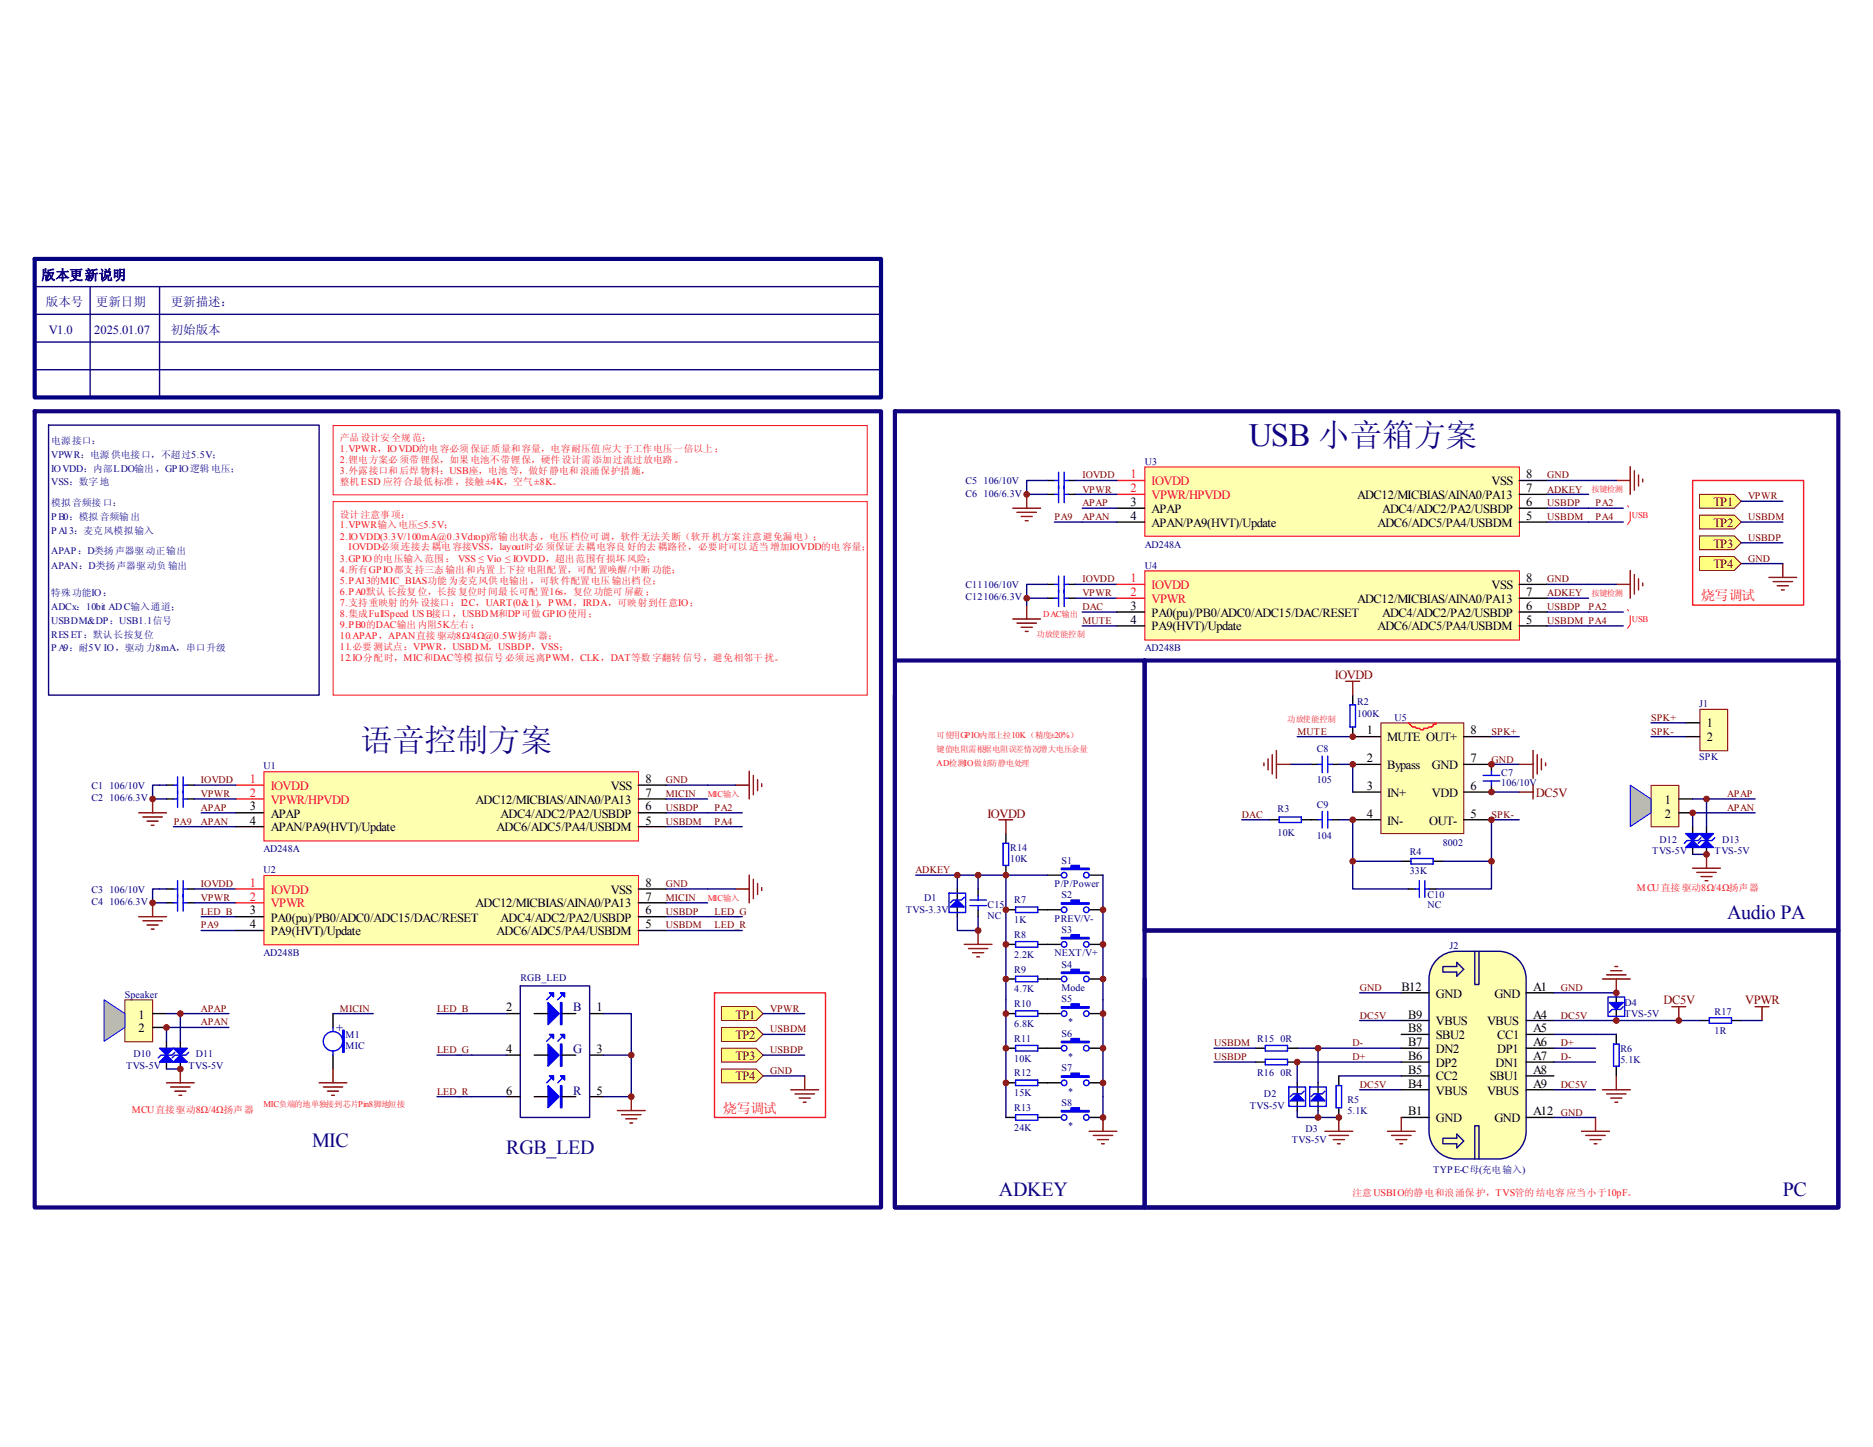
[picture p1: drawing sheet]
<svg xmlns="http://www.w3.org/2000/svg" width="279mm" height="216mm" viewBox="0 0 279 216" stroke-linecap="round" stroke-linejoin="round" font-family="sans-serif">
<g fill="none" stroke="#000" stroke-width=".21">
<path d="M195.6 114h1M198.7 114h1M222.5 114v1.1M222.5 117.1v1.1M150.1 124.4v1.4M150.1 129.1v1.5M150.1 135.7h1.4M154.8 135.7h3.5M156.3 130.6h2M162.5 130.6h2M162.5 135.7h2M189.4 122.3h1.4"/>
<path d="M194.1 122.3h1.5M150.1 146.1h1.4M150.1 140.9h1.4M150.1 151.2h1.4M150.1 156.4h1.4M154.8 146.1h3.5M154.8 140.9h3.5M154.8 151.2h3.5M154.8 156.4h3.5M162.5 146.1h2M162.5 140.9h2M162.5 151.2h2"/>
<path d="M162.5 156.4h2M150.1 161.6h1.4M150.1 166.7h1.4M154.8 161.6h3.5M154.8 166.7h3.5M162.5 161.6h2M162.5 166.7h2"/>
</g>
<g fill="#00f" stroke="#00f" stroke-width=".21">
<path d="M158.3 129.5h1.5v-.4h1.2v.4h1.5v.2h-4.2z" fill-rule="evenodd"/>
<path d="M158.3 134.7h1.5v-.4h1.2v.4h1.5v.2h-4.2z" fill-rule="evenodd"/>
<path d="M158.3 139.9h1.5v-.4h1.2v.4h1.5v.2h-4.2z" fill-rule="evenodd"/>
<path d="M158.3 145h1.5v-.4h1.2v.4h1.5v.2h-4.2z" fill-rule="evenodd"/>
<path d="M158.3 150.2h1.5v-.4h1.2v.4h1.5v.2h-4.2z" fill-rule="evenodd"/>
<path d="M158.3 155.4h1.5v-.4h1.2v.4h1.5v.2h-4.2z" fill-rule="evenodd"/>
<path d="M158.3 160.5h1.5v-.4h1.2v.4h1.5v.2h-4.2z" fill-rule="evenodd"/>
<path d="M158.3 165.7h1.5v-.4h1.2v.4h1.5v.2h-4.2z" fill-rule="evenodd"/>
</g>
<g fill="none" stroke="#00f" stroke-width=".21">
<path d="M196.6 114h.6M197.2 112.8v2.5M198.1 114h.6M198.1 112.8v2.5M221.2 116.5h2.5M221.2 115.7h2.5M222.5 115.1v.6M222.5 116.5v.6M149.6 125.8h.9v3.3h-.9zM151.5 135.3h3.3v.9h-3.3zM190.8 121.9h3.3v.8h-3.3zM151.5 140.5h3.3v.8h-3.3z"/>
<path d="M151.5 145.7h3.3v.8h-3.3zM151.5 150.8h3.3v.8h-3.3zM151.5 156h3.3v.8h-3.3zM151.5 161.2h3.3v.8h-3.3zM151.5 166.3h3.3v.8h-3.3z"/>
<circle cx="158.7" cy="130.6" r=".41"/>
<circle cx="158.7" cy="135.7" r=".41"/>
<circle cx="162.1" cy="130.6" r=".41"/>
<circle cx="162.1" cy="135.7" r=".41"/>
<circle cx="158.7" cy="140.9" r=".41"/>
<circle cx="158.7" cy="151.2" r=".41"/>
<circle cx="158.7" cy="146.1" r=".41"/>
<circle cx="158.7" cy="156.4" r=".41"/>
<circle cx="162.1" cy="140.9" r=".41"/>
<circle cx="162.1" cy="146.1" r=".41"/>
<circle cx="162.1" cy="151.2" r=".41"/>
<circle cx="162.1" cy="156.4" r=".41"/>
<circle cx="158.7" cy="166.7" r=".41"/>
<circle cx="158.7" cy="161.6" r=".41"/>
<circle cx="162.1" cy="166.7" r=".41"/>
<circle cx="162.1" cy="161.6" r=".41"/>
</g>
<path d="M149 122.3h2.1M150.1 122.3v2.1M162.5 168.8h4.1M163.1 169.4h2.9M163.7 170h1.7M164.3 170.7h.4M164.5 166.7v2.1" fill="none" stroke="#800000" stroke-width=".21"/>
<path d="M222.5 114h4.1M136.6 130.6h19.7M150.1 130.6v36.1M164.5 130.6v36.1M199.7 122.3h2.1M222.5 122.3h4.1" fill="none" stroke="#000080" stroke-width=".21"/>
<path d="M5.2 61.4h126.2v118.8h-126.2z" fill="none" stroke="#11037f" stroke-width=".62"/>
<path d="M253.7 105.9h4v6.1h-4z" fill="#ffffb0"/>
<path d="M253.6 105.8h4.1v6.2h-4.1z" fill="none" stroke="#800000" stroke-width=".15"/>
<path d="M251.5 107.8h2M251.5 109.9h2M195.6 122.3h1M198.7 122.3h1" fill="none" stroke="#000" stroke-width=".21"/>
<path d="M246.3 107.8h5.2M246.3 109.9h5.2M185.2 122.3h4.2" fill="none" stroke="#000080" stroke-width=".21"/>
<path d="M196.6 122.3h.6M197.2 121.1v2.4M198.1 122.3h.6M198.1 121.1v2.4" fill="none" stroke="#00f" stroke-width=".21"/>
<path d="M206.1 107.9h12.3v16.5h-12.3z" fill="#ffffb0"/>
<path d="M206 107.9h12.4v16.5h-12.4z" fill="none" stroke="#800000" stroke-width=".15"/>
<g fill="none" stroke="#000" stroke-width=".21">
<path d="M24.8 117.1h1.1M24.8 119.2h1.1M27.9 117.1h1.1M27.9 119.2h1.1M201.8 108.5v1.4h4.1M201.8 114h4.1M201.8 118.2h4.1M201.8 103.7v1.5M218.3 109.9h4.2M218.3 114h4.2M218.3 118.2h4.2M145.9 132.6v1.1"/>
<path d="M145.9 135.7v1.1M201.8 122.3h4.1M209 128.5h1.5M210.1 132.6h1M213.2 132.6h1M213.8 128.5h1.4M218.3 122.3h4.2"/>
</g>
<path d="M210.1 107.8l.2 .3a.65 .65 0 0 0 .8 .4l.2 .2h.4l.2 .2h.4v-.2h.7l.2-.2h.4l.2-.2v-.2h.4v-.3" fill="none" stroke="#f00" stroke-width=".21"/>
<path d="M99.3 119.2h6.3M192.5 114h3.1M193.5 109.9h8.3M199.7 114h2.1v4.2M222.5 118.2h4.1M222.5 109.9h4.1M99.3 123.3h6.3M99.3 121.3h6.3M201.8 122.3v6.2h7.2M201.8 128.5v4.1h8.3M222.5 122.3v6.2h-7.3M222.5 128.5v4.1h-8.3" fill="none" stroke="#000080" stroke-width=".21"/>
<g fill="none" stroke="#00f" stroke-width=".21">
<path d="M25.9 117.1h.6M25.9 119.2h.6M26.5 115.9v4.5M27.3 117.1h.6M27.3 115.9v4.5M27.3 119.2h.6M201.4 105.2h.8v3.3h-.8zM144.7 135.1h2.5M144.7 134.3h2.5M145.9 133.7v.6M145.9 135.1v.6M210.5 128.1h3.3v.8h-3.3z"/>
<path d="M211.1 132.6h.6M211.7 131.4v2.5M212.6 132.6h.6M212.6 131.4v2.5"/>
</g>
<g fill="none" stroke="#800000" stroke-width=".21">
<path d="M22.8 119.2v2.1M188.5 113.8v.5M189.2 113.2v1.7M189.8 112.6v2.9M190.4 114h2.1M190.4 112v4.1M226.6 114h2.1M228.7 112v4.1M229.3 112.6v2.9M229.9 113.2v1.7M230.6 113.8v.5M20.7 121.3h4.1"/>
<path d="M21.3 121.9h2.9M21.9 122.5h1.7M22.6 123.1h.4M145.9 138.8v2.1M143.8 140.9h4.2M144.5 141.5h2.9M145.1 142.1h1.6M145.7 142.8h.4"/>
</g>
<path d="M133.5 98.6h37.2v81.6h-37.2v-76.5M170.7 98.6h103.5v40.2h-103.5zM170.7 138.8h103.5v41.4h-103.5v-34.1" fill="none" stroke="#11037f" stroke-width=".62"/>
<path d="M5.2 38.6h126.2v20.7h-126.2z" fill="none" stroke="#000080" stroke-width=".62"/>
<path d="M5.2 42.8h126.2M5.2 46.9h126.2M5.2 51h126.2M5.2 55.2h126.2M13.5 42.8v16.5M23.8 42.8v16.5M7.2 63.4h40.4v40.3h-40.4z" fill="none" stroke="#11037f" stroke-width=".21"/>
<g fill="#ffff80" stroke="#800000" stroke-width=".15">
<path d="M253.5 76.9h5.2l1 1-1 1h-5.2z" fill-rule="evenodd"/>
<path d="M253.5 80h5.2l1 1-1 1h-5.2z" fill-rule="evenodd"/>
</g>
<path d="M259.7 77.9h6.2M259.7 81h6.2" fill="none" stroke="#000080" stroke-width=".21"/>
<path d="M253.5 73.8h5.2l1 1-1 1h-5.2z" fill-rule="evenodd" fill="#ffff80" stroke="#800000" stroke-width=".15"/>
<path d="M259.7 74.8h6.2M259.7 84.1h6.2" fill="none" stroke="#000080" stroke-width=".21"/>
<path d="M263.9 86.2h4.1M264.5 86.8h2.9M265.1 87.4h1.7M265.7 88h.5M265.9 84.1v2.1" fill="none" stroke="#800000" stroke-width=".21"/>
<path d="M253.5 83.1h5.2l1 1-1 1h-5.2z" fill-rule="evenodd" fill="#ffff80" stroke="#800000" stroke-width=".15"/>
<path d="M252.5 71.7h16.5v18.6h-16.5z" fill="none" stroke="#ee0e22" stroke-width=".21"/>
<g fill="none" stroke="#800000" stroke-width=".21">
<path d="M200.8 101.7h2M201.8 101.7v2M226.6 118.2h2.1M228.7 117.1v2.1M49.7 159.5v2.1M47.6 161.6h4.1M48.2 162.2h2.9M48.8 162.8h1.7M49.5 163.4h.4M92.1 165.7h4.1M92.7 166.3h2.9M93.3 166.9h1.7"/>
<path d="M94 167.6h.4M94.2 163.6v2.1"/>
</g>
<g fill="none" stroke="#000" stroke-width=".21">
<path d="M142.8 132.6v4.2M49.7 151.2v2.1M49.7 157.4v2.1M75.5 151.2h2.1M75.5 157.4h2.1M79.7 151.2h2.1M79.7 157.4h2.1M83.8 151.2h2.1M83.8 157.4h2.1M88 151.2h2M88 157.4h2M75.5 163.6h2.1"/>
<path d="M79.7 163.6h2.1M83.8 163.6h2.1M88 163.6h2"/>
</g>
<g fill="#00f" stroke="#00f" stroke-width=".21">
<path d="M141.8 135.3l1-1 1 1z"/>
<path d="M83.6 148.1h.6v.7z"/>
<path d="M82 148.1h.6v.7z"/>
<path d="M81.8 149.6l1.6 1.6-1.6 1.7z"/>
<path d="M83.6 154.3h.6v.7z"/>
<path d="M82 154.3h.6v.7z"/>
<path d="M81.8 155.8l1.6 1.6-1.6 1.7z"/>
<path d="M83.6 160.5h.6v.7z"/>
<path d="M82 160.5h.6v.7z"/>
<path d="M81.8 162l1.6 1.6-1.6 1.7z"/>
<path d="M51.1 153.7h.2v3.3h-.2z" fill-rule="evenodd"/>
<path d="M83.6 149.6h.2v3.3h-.2z" fill-rule="evenodd"/>
<path d="M83.6 155.8h.2v3.3h-.2z" fill-rule="evenodd"/>
<path d="M83.6 162h.2v3.3h-.2z" fill-rule="evenodd"/>
</g>
<g fill="none" stroke="#00f" stroke-width=".21">
<path d="M141.6 133.3h2.4v2.9h-2.4zM143.8 133.9l-.4 .4h-1.2l-.4 .4M49.7 153.3v.6M49.7 156.8v.6M82.4 148.3l-.9 .9M82.4 154.5l-.9 .9M84 148.3l-.8 .9M84 154.5l-.8 .9M82.4 160.7l-.9 .9M84 160.7l-.8 .9"/>
<circle cx="49.7" cy="155.4" r="1.45"/>
</g>
<path d="M99.3 117.1h6.3M142.8 136.8v2h3.1v-2M142.8 130.6v2M145.9 130.6v2M65.2 157.4h10.3M65.2 151.2h10.3M90 151.2h4.2v12.4h-4.2M90 157.4h4.2M65.2 163.6h10.3" fill="none" stroke="#000080" stroke-width=".21"/>
<path d="M49.7 63.5h79.7v10.3h-79.7zM49.7 74.8h79.7v28.9h-79.7z" fill="none" stroke="#ee0e22" stroke-width=".15"/>
<path d="M242.8 93.8l.4-.6v-1.7l-.4-.6" fill="none" stroke="#ee0e22" stroke-width=".15" stroke-dasharray="2.1 .7" stroke-linecap="butt"/>
<path d="M133.5 61.4h140.7v118.8h-140.7z" fill="none" stroke="#11037f" stroke-width=".62"/>
<path d="M77.6 147.1h10.4v19.6h-10.4z" fill="none" stroke="#11037f" stroke-width=".21"/>
<g fill="#ffff80" stroke="#800000" stroke-width=".15">
<path d="M107.6 153.3h5.2l1 1-1 1.1h-5.2z" fill-rule="evenodd"/>
<path d="M107.6 156.4h5.2l1 1-1 1.1h-5.2z" fill-rule="evenodd"/>
</g>
<path d="M113.8 154.3h6.2M113.8 157.4h6.2" fill="none" stroke="#000080" stroke-width=".21"/>
<path d="M107.6 150.2h5.2l1 1-1 1.1h-5.2z" fill-rule="evenodd" fill="#ffff80" stroke="#800000" stroke-width=".15"/>
<path d="M113.8 151.2h6.2M113.8 160.5h6.2" fill="none" stroke="#000080" stroke-width=".21"/>
<path d="M118 162.6h4.1M118.6 163.2h2.9M119.2 163.8h1.7M119.8 164.5h.4M120 160.5v2.1" fill="none" stroke="#800000" stroke-width=".21"/>
<path d="M107.6 159.5h5.2l1 1-1 1.1h-5.2z" fill-rule="evenodd" fill="#ffff80" stroke="#800000" stroke-width=".15"/>
<path d="M106.6 148.1h16.5v18.6h-16.5z" fill="none" stroke="#ee0e22" stroke-width=".21"/>
<g fill="#800000" stroke="#800000" stroke-width=".15">
<circle cx="164.5" cy="166.7" r=".41"/>
<circle cx="150" cy="130.6" r=".41"/>
<circle cx="150" cy="146.1" r=".41"/>
<circle cx="150" cy="140.9" r=".41"/>
<circle cx="150" cy="135.7" r=".41"/>
<circle cx="164.5" cy="135.7" r=".41"/>
<circle cx="164.5" cy="140.9" r=".41"/>
<circle cx="164.5" cy="146.1" r=".41"/>
<circle cx="150" cy="151.2" r=".41"/>
<circle cx="164.5" cy="151.2" r=".41"/>
<circle cx="150" cy="156.4" r=".41"/>
<circle cx="164.5" cy="156.4" r=".41"/>
<circle cx="150" cy="161.6" r=".41"/>
<circle cx="164.5" cy="161.6" r=".41"/>
<circle cx="145.9" cy="138.8" r=".41"/>
<circle cx="145.9" cy="130.6" r=".41"/>
<circle cx="142.8" cy="130.6" r=".41"/>
</g>
<path d="M202.8 152.3h6.2M202.8 162.6h6.2" fill="none" stroke="#000080" stroke-width=".21"/>
<path d="M249.4 150.2h2.1M250.4 150.2v2.1M235.9 168.8h4.2M236.6 169.4h2.9M237.2 170h1.6M237.8 170.7h.4M238 166.7v2.1" fill="none" stroke="#800000" stroke-width=".21"/>
<path d="M214.1 143.4a4.1 4.1 0 0 1 3.2-1.5h6.2a4.1 4.1 0 0 1 4.2 4.2v22.7a4.1 4.1 0 0 1-4.2 4.1h-6.2a4.1 4.1 0 0 1-4.1-4.1v-22.7a4.1 4.1 0 0 1 .9-2.7z" fill-rule="evenodd" fill="#ffffb0" stroke="#000080" stroke-width=".21"/>
<g fill="none" stroke="#000" stroke-width=".21">
<path d="M187.3 156.4h1.4M187.3 158.5h1.4M192.1 156.4h1.4M192.1 158.5h1.4M209 148.1h4.2M209 152.3h4.2M209 154.3h4.2M209 156.4h4.2M209 158.5h4.2M227.7 148.1h4.1M227.7 152.3h4.1M227.7 154.3h4.1"/>
<path d="M227.7 156.4h4.1M227.7 158.5h4.1M241.1 148.1v4.2M241.1 154.3v1.5M241.1 159.1v1.4M253.5 152.3h1.5M258.3 152.3h1.4M193.5 161.6v4.1M196.6 161.6v4.1M199.7 160.5v1.5M199.7 165.3v1.4M209 160.5h4.2"/>
<path d="M209 162.6h4.2M209 166.7h4.2M227.7 160.5h4.1M227.7 162.6h4.1M227.7 166.7h4.1"/>
</g>
<path d="M215.2 144.2h2.1v-.6l1 1-1 1.1v-.7h-2.1zM220 141.9v5h.6v-5M215.2 169.8h2.1v-.6l1 1-1 1.1v-.6h-2.1zM220 172.9v-4.9h.6v4.9" fill="none" stroke="#11037f" stroke-width=".21"/>
<g fill="none" stroke="#000080" stroke-width=".21">
<path d="M181.1 156.4h6.2M181.1 158.5h6.2M193.5 156.4h15.5M196.6 156.4v5.2M202.8 148.1h6.2M209 158.5h-15.5v3.1M231.8 148.1h9.3M231.8 156.4h6.2M231.8 158.5h6.2M231.8 152.3h21.7M231.8 154.3h9.3M259.7 152.3h3.1"/>
<path d="M193.5 165.7v1h6.2M196.6 165.7v1M199.7 160.5h9.3M231.8 162.6h6.2M231.8 166.7h6.2"/>
</g>
<path d="M188.7 156h3.4v.8h-3.4zM188.7 158.1h3.4v.8h-3.4zM239.9 148.8h2.5v2.8h-2.5zM240.7 155.8h.8v3.3h-.8zM242.1 150.2l-.4 .4h-1.2l-.4 .4M255 151.9h3.3v.8h-3.3zM192.3 162.2h2.5v2.9h-2.5zM194.5 162.8l-.4 .4h-1.2l-.4 .4M195.4 162.2h2.5v2.9h-2.5zM197.6 162.8l-.4 .4h-1.2l-.4 .4M199.3 162h.8v3.3h-.8z" fill="none" stroke="#00f" stroke-width=".21"/>
<g fill="none" stroke="#800000" stroke-width=".21">
<path d="M239 146.1h4.2M239.7 145.5h2.9M240.3 144.8h1.6M240.9 144.2h.4M241.1 146.1v2M261.8 150.2h2.1M262.8 150.2v2.1M197.6 168.8h4.2M198.3 169.4h2.9M198.9 170h1.6M199.5 170.7h.4M199.7 166.7v2.1"/>
<path d="M207 168.8h4.1M207.6 169.4h2.9M208.2 170h1.7M208.8 170.7h.4M209 166.7v2.1M239 162.6h4.2M239.7 163.2h2.9M240.3 163.8h1.6M240.9 164.5h.4M241.1 160.5v2.1"/>
</g>
<g fill="#00f" stroke="#00f" stroke-width=".21">
<path d="M240.1 149.6h2l-1 1z"/>
<path d="M192.5 164.3l1-1.1 1 1.1z"/>
<path d="M195.6 164.3l1-1.1 1 1.1z"/>
</g>
<g fill="#800000" stroke="#800000" stroke-width=".15">
<circle cx="250.4" cy="152.3" r=".41"/>
<circle cx="241.1" cy="148.1" r=".41"/>
<circle cx="199.7" cy="166.7" r=".41"/>
<circle cx="241.1" cy="152.3" r=".41"/>
<circle cx="196.6" cy="166.7" r=".41"/>
<circle cx="196.6" cy="156.4" r=".41"/>
<circle cx="193.5" cy="158.5" r=".41"/>
</g>
<path d="M39.5 115.2h55.7v10.3h-55.7z" fill="#ffffb0"/>
<path d="M39.4 115.1h55.8v10.4h-55.8z" fill="none" stroke="#f00" stroke-width=".15"/>
<path d="M95.2 119.2h4.1M95.2 117.1h4.1M24.8 132.6h1.1M24.8 134.7h1.1M27.9 132.6h1.1M27.9 134.7h1.1M35.2 123.3h4.1M35.2 121.3h4.1M95.2 123.3h4.1M95.2 121.3h4.1" fill="none" stroke="#000" stroke-width=".21"/>
<path d="M35.2 117.1h4.1M35.2 119.2h4.1" fill="none" stroke="#ee0e22" stroke-width=".21"/>
<g fill="none" stroke="#000080" stroke-width=".21">
<path d="M24.8 117.1h-2v2.1h2M29 117.1h6.2M29 119.2h6.2M24.8 132.6h-2v2.1h2M25.9 123.3h9.3M29 134.7h6.2M29 132.6h6.2M30 121.3h5.2M30 138.8h5.2M30 136.8h5.2M99.3 138.8h11.4M99.3 136.8h11.4"/>
<path d="M99.3 134.7h6.3M99.3 132.6h6.3M105.6 121.3h5.1M105.6 123.3h5.1"/>
</g>
<g fill="#800000" stroke="#800000" stroke-width=".15">
<circle cx="22.8" cy="119.2" r=".41"/>
<circle cx="22.8" cy="134.7" r=".41"/>
</g>
<path d="M25.9 132.6h.6M25.9 134.7h.6M26.5 131.4v4.5M27.3 132.6h.6M27.3 131.4v4.5M27.3 134.7h.6" fill="none" stroke="#00f" stroke-width=".21"/>
<path d="M20.7 136.8h4.1M21.3 137.4h2.9M21.9 138h1.7M22.6 138.6h.4M22.8 134.7v2.1" fill="none" stroke="#800000" stroke-width=".21"/>
<path d="M39.5 130.7h55.7v10.3h-55.7z" fill="#ffffb0"/>
<path d="M39.4 130.6h55.8v10.4h-55.8z" fill="none" stroke="#f00" stroke-width=".15"/>
<path d="M35.2 138.8h4.1M35.2 136.8h4.1M95.2 138.8h4.1M95.2 136.8h4.1M95.2 134.7h4.1M95.2 132.6h4.1" fill="none" stroke="#000" stroke-width=".21"/>
<path d="M35.2 132.6h4.1M35.2 134.7h4.1" fill="none" stroke="#ee0e22" stroke-width=".21"/>
<path d="M109.7 132.6h2.1M111.8 130.6v4.1M112.4 131.2v2.9M113 131.8v1.7M113.6 132.4v.4" fill="none" stroke="#800000" stroke-width=".21"/>
<path d="M105.6 132.6h4.1" fill="none" stroke="#000080" stroke-width=".21"/>
<path d="M18.7 149.3h4.1v6.1h-4.1z" fill="#ffffb0"/>
<path d="M18.6 149.2h4.2v6.2h-4.2z" fill="none" stroke="#800000" stroke-width=".15"/>
<path d="M22.8 151.2h2M22.8 153.3h2" fill="none" stroke="#000" stroke-width=".21"/>
<path d="M24.8 153.3h9.3M24.8 151.2h9.3" fill="none" stroke="#000080" stroke-width=".21"/>
<path d="M15.5 149.2l3.1 2v2.1l-3.1 2.1z" fill-rule="evenodd" fill="#c0c0c0" stroke="#00f" stroke-width=".15"/>
<path d="M156.3 71.7h1M156.3 73.8h1M159.4 71.7h1M159.4 73.8h1M24.8 155.4v1M24.8 158.5v1M26.9 155.4v1M26.9 158.5v1" fill="none" stroke="#000" stroke-width=".21"/>
<g fill="#00f" stroke="#00f" stroke-width=".21">
<path d="M23.8 156.4h2.1l-1.1 1z"/>
<path d="M24.8 157.4l1.1 1.1h-2.1z"/>
<path d="M25.9 156.4h2l-1 1z"/>
<path d="M25.9 158.5l1-1.1 1 1.1z"/>
</g>
<path d="M157.3 71.7h.6M157.3 73.8h.6M157.9 70.5v4.5M158.7 71.7h.7M158.7 70.5v4.5M158.7 73.8h.7M26.1 157l-.4 .4h-1.7l-.4 .4M28.1 157l-.4 .4h-1.6l-.4 .4" fill="none" stroke="#00f" stroke-width=".21"/>
<path d="M151.1 75.8h4.1M151.7 76.4h2.9M152.3 77.1h1.7M152.9 77.7h.5M153.2 73.8v2M26.9 159.5v2.1M24.8 161.6h4.2M25.5 162.2h2.9M26.1 162.8h1.6M26.7 163.4h.4" fill="none" stroke="#800000" stroke-width=".21"/>
<path d="M230.8 77.9h6.2M230.8 75.8h6.2M230.8 73.8h6.2M230.8 71.7h6.2M24.8 153.3v2.1M24.8 159.5h2.1M26.9 151.2v4.2" fill="none" stroke="#000080" stroke-width=".21"/>
<g fill="#800000" stroke="#800000" stroke-width=".15">
<circle cx="24.8" cy="153.3" r=".41"/>
<circle cx="26.9" cy="159.5" r=".41"/>
<circle cx="26.9" cy="151.2" r=".41"/>
</g>
<path d="M170.9 69.8h55.8v10.2h-55.8z" fill="#ffffb0"/>
<path d="M170.8 69.7h55.9v10.3h-55.9z" fill="none" stroke="#f00" stroke-width=".15"/>
<path d="M166.6 77.9h4.1M166.6 75.8h4.1M226.6 77.9h4.2M226.6 75.8h4.2M226.6 73.8h4.2M226.6 71.7h4.2M156.3 87.2h1M156.3 89.3h1M159.4 87.2h1M159.4 89.3h1" fill="none" stroke="#000" stroke-width=".21"/>
<path d="M166.6 71.7h4.1M166.6 73.8h4.1" fill="none" stroke="#ee0e22" stroke-width=".21"/>
<g fill="none" stroke="#000080" stroke-width=".21">
<path d="M157.3 77.9h9.3M160.4 71.7h6.2M160.4 73.8h6.2M161.4 75.8h5.2M237 75.8h5.1M237 77.9h5.1M160.4 89.3h6.2M160.4 87.2h6.2M161.4 93.4h5.2M161.4 91.3h5.2M230.8 93.4h11.3M230.8 91.3h11.3"/>
<path d="M230.8 89.3h6.2M230.8 87.2h6.2"/>
</g>
<path d="M157.3 87.2h.6M157.3 89.3h.6M157.9 85.9v4.6M158.7 87.2h.7M158.7 85.9v4.6M158.7 89.3h.7" fill="none" stroke="#00f" stroke-width=".21"/>
<path d="M151.1 92.4h4.1M151.7 93h2.9M152.3 93.6h1.7M152.9 94.2h.5M153.2 90.3v2.1" fill="none" stroke="#800000" stroke-width=".21"/>
<path d="M170.9 85.3h55.8v10.2h-55.8z" fill="#ffffb0"/>
<path d="M170.8 85.2h55.9v10.3h-55.9z" fill="none" stroke="#f00" stroke-width=".15"/>
<path d="M166.6 93.4h4.1M166.6 91.3h4.1M226.6 93.4h4.2M226.6 91.3h4.2M226.6 89.3h4.2M226.6 87.2h4.2" fill="none" stroke="#000" stroke-width=".21"/>
<path d="M166.6 87.2h4.1M166.6 89.3h4.1" fill="none" stroke="#ee0e22" stroke-width=".21"/>
<path d="M241.1 87.2h2.1M243.2 85.1v4.2M243.8 85.7v2.9M244.4 86.4v1.6M245 87v.4" fill="none" stroke="#800000" stroke-width=".21"/>
<path d="M237 87.2h4.1" fill="none" stroke="#000080" stroke-width=".21"/>
<path d="M246.4 117.3h4v6.1h-4z" fill="#ffffb0"/>
<path d="M246.3 117.2h4.1v6.2h-4.1z" fill="none" stroke="#800000" stroke-width=".15"/>
<path d="M250.4 119.2h2.1M250.4 121.3h2.1" fill="none" stroke="#000" stroke-width=".21"/>
<path d="M252.5 119.2h9.3M252.5 121.3h9.3" fill="none" stroke="#000080" stroke-width=".21"/>
<path d="M243.2 117.1l3.1 2.1v2.1l-3.1 2z" fill-rule="evenodd" fill="#c0c0c0" stroke="#00f" stroke-width=".15"/>
<path d="M252.5 123.3v1.1M252.5 126.4v1.1M254.6 123.3v1.1M254.6 126.4v1.1" fill="none" stroke="#000" stroke-width=".21"/>
<g fill="#00f" stroke="#00f" stroke-width=".21">
<path d="M251.5 124.4h2l-1 1z"/>
<path d="M251.5 126.4l1-1 1 1z"/>
<path d="M253.5 124.4h2.1l-1 1z"/>
<path d="M253.5 126.4l1.1-1 1 1z"/>
</g>
<path d="M253.7 125l-.4 .4h-1.6l-.4 .4M255.8 125l-.4 .4h-1.7l-.4 .4" fill="none" stroke="#00f" stroke-width=".21"/>
<g fill="none" stroke="#800000" stroke-width=".21">
<path d="M241.1 71.7h2.1M243.2 69.6v4.2M243.8 70.2v2.9M244.4 70.9v1.6M245 71.5v.4M109.7 117.1h2.1M111.8 115.1v4.1M112.4 115.7v2.9M113 116.3v1.7M113.6 116.9v.5M252.5 129.5h4.1M253.1 130.2h2.9"/>
<path d="M253.7 130.8h1.7M254.4 131.4h.4M254.6 127.5v2"/>
</g>
<path d="M156.3 71.7h-3.1v2.1h3.1M237 71.7h4.1M153.2 89.3h3.1M156.3 87.2h-3.1v3.1M105.6 117.1h4.1M254.6 119.2v4.1M252.5 121.3v2M252.5 127.5h2.1M49.7 151.2h6" fill="none" stroke="#000080" stroke-width=".21"/>
<g fill="#800000" stroke="#800000" stroke-width=".15">
<circle cx="153.2" cy="73.8" r=".41"/>
<circle cx="153.2" cy="89.3" r=".41"/>
<circle cx="201.8" cy="122.3" r=".41"/>
<circle cx="222.5" cy="122.3" r=".41"/>
<circle cx="222.5" cy="114" r=".41"/>
<circle cx="222.5" cy="118.2" r=".41"/>
<circle cx="201.8" cy="109.9" r=".41"/>
<circle cx="201.8" cy="114" r=".41"/>
<circle cx="222.5" cy="128.5" r=".41"/>
<circle cx="201.8" cy="128.5" r=".41"/>
<circle cx="254.6" cy="127.5" r=".41"/>
<circle cx="254.6" cy="119.2" r=".41"/>
<circle cx="252.5" cy="121.3" r=".41"/>
<circle cx="94.2" cy="157.4" r=".41"/>
<circle cx="94.2" cy="163.6" r=".42"/>
</g>
<path d="M242.8 78.3l.4-.6v-1.7l-.4-.6" fill="none" stroke="#ee0e22" stroke-width=".15" stroke-dasharray="2.1 .7" stroke-linecap="butt"/>
<text font-size="4.9" fill="#11037f" x="186.3" y="66.5">USB 小音箱方案</text>
<text font-size="4.8" fill="#11037f" x="53.8" y="112">语音控制方案</text>
<g font-size="3" fill="#11037f">
<text x="257.6" y="137.2">Audio PA</text>
<text x="46.6" y="171.2">MIC</text>
<text x="75.5" y="172.2">RGB_LED</text>
<text x="149" y="178.5">ADKEY</text>
<text x="265.9" y="178.5">PC</text>
</g>
<text font-size="2.1" fill="#11037f" x="6.2" y="41.7">版本更新说明</text>
<g font-size="2.1" fill="#ee0e22">
<text x="253.7" y="89.6">烧写调试</text>
<text x="107.9" y="166">烧写调试</text>
</g>
<g font-size="1.9" fill="#11037f">
<text x="6.9" y="45.7">版本号</text>
<text x="14.3" y="45.7">更新日期</text>
<text x="25.5" y="45.7">更新描述：</text>
<text x="7.3" y="49.9">V1.0</text>
<text x="14.1" y="49.9">2025.01.07</text>
<text x="25.5" y="49.9">初始版本</text>
</g>
<g font-size="1.9" fill="#ee0e22">
<text x="168.7" y="71.4">1</text>
<text x="168.7" y="73.4">2</text>
<text x="171.8" y="72.4">IOVDD</text>
<text x="171.8" y="74.4">VPWR/HPVDD</text>
<text x="168.7" y="86.9">1</text>
<text x="168.7" y="88.9">2</text>
<text x="171.8" y="87.9">IOVDD</text>
<text x="171.8" y="89.9">VPWR</text>
<text x="37.3" y="116.8">1</text>
<text x="37.3" y="118.9">2</text>
<text x="40.4" y="117.9">IOVDD</text>
<text x="40.4" y="119.9">VPWR/HPVDD</text>
<text x="37.3" y="132.3">1</text>
<text x="37.3" y="134.4">2</text>
<text x="40.4" y="133.3">IOVDD</text>
<text x="40.4" y="135.4">VPWR</text>
</g>
<g font-size="1.9">
<text x="227.7" y="71.4">8</text>
<text x="168.7" y="75.5">3</text>
<text x="168.7" y="77.6">4</text>
<text x="171.8" y="76.5">APAP</text>
<text x="202.4" y="74.4">ADC12/MICBIAS/AINA0/PA13</text>
<text x="206.2" y="76.5">ADC4/ADC2/PA2/USBDP</text>
<text x="222.5" y="72.4">VSS</text>
<text x="227.7" y="77.6">5</text>
<text x="227.7" y="75.5">6</text>
<text x="227.7" y="73.4">7</text>
<text x="171.8" y="78.6">APAN/PA9(HVT)/Update</text>
<text x="205.5" y="78.6">ADC6/ADC5/PA4/USBDM</text>
<text x="202.4" y="89.9">ADC12/MICBIAS/AINA0/PA13</text>
<text x="222.5" y="87.9">VSS</text>
<text x="227.7" y="88.9">7</text>
<text x="227.7" y="86.9">8</text>
<text x="168.7" y="91">3</text>
<text x="168.7" y="93">4</text>
<text x="171.8" y="92">PA0(pu)/PB0/ADC0/ADC15/DAC/RESET</text>
<text x="171.8" y="94.1">PA9(HVT)/Update</text>
<text x="205.5" y="94.1">ADC6/ADC5/PA4/USBDM</text>
<text x="206.2" y="92">ADC4/ADC2/PA2/USBDP</text>
<text x="227.7" y="93">5</text>
<text x="227.7" y="91">6</text>
<text x="203.9" y="109.6">1</text>
<text x="203.9" y="113.7">2</text>
<text x="206.9" y="110.6">MUTE OUT+</text>
<text x="219.4" y="113.7">7</text>
<text x="219.4" y="109.6">8</text>
<text x="254.6" y="108.5">1</text>
<text x="254.6" y="110.6">2</text>
<text x="71" y="119.9">ADC12/MICBIAS/AINA0/PA13</text>
<text x="91.1" y="117.9">VSS</text>
<text x="96.3" y="118.9">7</text>
<text x="96.3" y="116.8">8</text>
<text x="203.9" y="117.9">3</text>
<text x="206.9" y="114.7">Bypass</text>
<text x="206.9" y="118.9">IN+</text>
<text x="213.6" y="118.9">VDD</text>
<text x="213.6" y="114.7">GND</text>
<text x="219.4" y="117.9">6</text>
<text x="248.3" y="119.9">1</text>
<text x="37.3" y="120.9">3</text>
<text x="37.3" y="123">4</text>
<text x="40.4" y="122">APAP</text>
<text x="40.4" y="124">APAN/PA9(HVT)/Update</text>
<text x="74.1" y="124">ADC6/ADC5/PA4/USBDM</text>
<text x="74.7" y="122">ADC4/ADC2/PA2/USBDP</text>
<text x="96.3" y="123">5</text>
<text x="96.3" y="120.9">6</text>
<text x="203.9" y="122">4</text>
<text x="206.9" y="123">IN-</text>
<text x="213.2" y="123">OUT-</text>
<text x="219.4" y="122">5</text>
<text x="248.3" y="122">2</text>
<text x="37.3" y="136.4">3</text>
<text x="40.4" y="137.5">PA0(pu)/PB0/ADC0/ADC15/DAC/RESET</text>
<text x="71" y="135.4">ADC12/MICBIAS/AINA0/PA13</text>
<text x="74.7" y="137.5">ADC4/ADC2/PA2/USBDP</text>
<text x="91.1" y="133.3">VSS</text>
<text x="96.3" y="136.4">6</text>
<text x="96.3" y="134.4">7</text>
<text x="96.3" y="132.3">8</text>
<text x="37.3" y="138.5">4</text>
<text x="40.4" y="139.5">PA9(HVT)/Update</text>
<text x="74.1" y="139.5">ADC6/ADC5/PA4/USBDM</text>
<text x="96.3" y="138.5">5</text>
<text x="209" y="147.8">B12</text>
<text x="214.2" y="148.8">GND</text>
<text x="222.9" y="148.8">GND</text>
<text x="228.7" y="147.8">A1</text>
<text x="20.7" y="152">1</text>
<text x="20.7" y="154">2</text>
<text x="75.5" y="150.9">2</text>
<text x="89" y="150.9">1</text>
<text x="210.1" y="152">B9</text>
<text x="210.1" y="154">B8</text>
<text x="214.2" y="153">VBUS</text>
<text x="214.2" y="155">SBU2</text>
<text x="221.8" y="153">VBUS</text>
<text x="223.4" y="155">CC1</text>
<text x="228.7" y="154">A5</text>
<text x="228.7" y="152">A4</text>
<text x="75.5" y="157.1">4</text>
<text x="89" y="157.1">3</text>
<text x="210.1" y="156">B7</text>
<text x="210.1" y="158.2">B6</text>
<text x="210.1" y="160.2">B5</text>
<text x="214.2" y="157.1">DN2</text>
<text x="214.2" y="159.2">DP2</text>
<text x="214.2" y="161.2">CC2</text>
<text x="222.2" y="161.2">SBU1</text>
<text x="223.1" y="159.2">DN1</text>
<text x="223.4" y="157.1">DP1</text>
<text x="228.7" y="160.2">A8</text>
<text x="228.7" y="158.2">A7</text>
<text x="228.7" y="156">A6</text>
<text x="75.5" y="163.3">6</text>
<text x="89" y="163.3">5</text>
<text x="210.1" y="162.3">B4</text>
<text x="210.1" y="166.4">B1</text>
<text x="214.2" y="163.3">VBUS</text>
<text x="214.2" y="167.5">GND</text>
<text x="221.8" y="163.3">VBUS</text>
<text x="222.9" y="167.5">GND</text>
<text x="228.7" y="166.4">A12</text>
<text x="228.7" y="162.3">A9</text>
</g>
<g font-size="1.9" fill="#800000">
<text x="255.6" y="75.5">TP1</text>
<text x="255.6" y="78.6">TP2</text>
<text x="255.6" y="81.7">TP3</text>
<text x="255.6" y="84.8">TP4</text>
<text x="199.1" y="101.3">IOVDD</text>
<text x="229.1" y="118.9">DC5V</text>
<text x="147.3" y="122">IOVDD</text>
<text x="248.2" y="149.9">DC5V</text>
<text x="260.3" y="149.9">VPWR</text>
<text x="109.7" y="155">TP2</text>
<text x="109.7" y="152">TP1</text>
<text x="109.7" y="158.2">TP3</text>
<text x="109.7" y="161.2">TP4</text>
</g>
<g font-size="1.9" fill="#000080">
<text x="50.1" y="154">+</text>
<text x="85.5" y="150.9">B</text>
<text x="85.5" y="157.1">G</text>
<text x="85.5" y="163.3">R</text>
</g>
<g font-size="1.5" fill="#11037f">
<text x="7.6" y="68.3">VPWR：电源供电接口，不超过5.5V；</text>
<text x="7.6" y="70.4">IOVDD：内部LDO输出，GPIO逻辑电压；</text>
<text x="7.6" y="72.4">VSS：数字地</text>
<text x="7.6" y="77.6">P B0：模拟音频输出</text>
<text x="7.6" y="79.7">P A13：麦克风模拟输入</text>
<text x="7.6" y="82.7">APAP：D类扬声器驱动正输出</text>
<text x="7.6" y="84.8">APAN：D类扬声器驱动负输出</text>
<text x="7.6" y="91">ADCx：10bit ADC输入通道；</text>
<text x="7.6" y="93">USBDM&amp;DP：USB1.1信号</text>
<text x="7.6" y="95.2">RES ET：默认长按复位</text>
<text x="7.6" y="97.2">P A9：耐5V IO，驱动力8mA，串口升级</text>
</g>
<g font-size="1.5" fill="#ee0e22">
<text x="50.7" y="67.5">1.VPWR，IOVDD的电容必须保证质量和容量，电容耐压值应大于工作电压一倍以上；</text>
<text x="50.7" y="69.1">2.锂电方案必须带锂保，如果电池不带锂保，硬件设计需添加过流过放电路。</text>
<text x="50.7" y="70.8">3.外露接口和后焊物料：USB座，电池等，做好静电和浪涌保护措施，</text>
<text x="50.7" y="78.8">1.VPWR输入电压≤5.5V；</text>
<text x="50.7" y="80.5">2.IOVDD(3.3V/100mA@0.3Vdrop)常输出状态，电压档位可调，软件无法关断（软开机方案注意避免漏电）；</text>
<text x="50.7" y="83.8">3.GPIO的电压输入范围： VSS ≤ Vio ≤ IOVDD，超出范围有损坏风险；</text>
<text x="52" y="82.1">IOVDD必须连接去耦电容接VSS，layout时必须保证去耦电容良好的去耦路径，必要时可以适当增加IOVDD的电容量；</text>
<text x="50.7" y="85.4">4.所有GPIO都支持三态输出和内置上下拉电阻配置，可配置唤醒/中断功能；</text>
<text x="50.7" y="87.1">5.PA13的MIC_BIAS功能为麦克风供电输出，可软件配置电压输出档位；</text>
<text x="50.7" y="88.7">6.PA0默认长按复位，长按复位时间最长可配置16s，复位功能可屏蔽；</text>
<text x="50.7" y="90.4">7.支持重映射的外设接口：I2C，UART(0&amp;1)，PWM，IRDA，可映射到任意IO；</text>
<text x="50.7" y="92">8.集成FullSpeed US B接口，USBDM和DP可做GPIO使用；</text>
<text x="50.7" y="93.7">9.PB0的DAC输出内阻5K左右；</text>
<text x="50.7" y="95.3">10.APAP，APAN直接驱动8Ω/4Ω@0.5W扬声器；</text>
<text x="50.7" y="97">11.必要测试点：VPWR，USBDM，USBDP，VSS；</text>
<text x="50.7" y="98.6">12.IO分配时，MIC和DAC等模拟信号必须远离PWM，CLK，DAT等数字翻转信号，避免相邻干扰。</text>
<text x="244.2" y="132.9">MCU直接驱动8Ω/4Ω扬声器</text>
<text x="19.6" y="166">MCU直接驱动8Ω/4Ω扬声器</text>
</g>
<g font-size="1.5" fill="#800000">
<text x="161.5" y="71.4">IOVDD</text>
<text x="230.8" y="71.4">GND</text>
<text x="157.3" y="77.6">PA9</text>
<text x="161.5" y="73.5">VPWR</text>
<text x="161.5" y="75.5">APAP</text>
<text x="161.5" y="77.6">APAN</text>
<text x="230.8" y="75.5">USBDP</text>
<text x="230.8" y="77.6">USBDM</text>
<text x="230.8" y="73.5">ADKEY</text>
<text x="238" y="75.5">PA2</text>
<text x="238" y="77.6">PA4</text>
<text x="260.8" y="77.6">USBDM</text>
<text x="260.8" y="74.5">VPWR</text>
<text x="260.8" y="80.7">USBDP</text>
<text x="260.8" y="83.8">GND</text>
<text x="161.5" y="89">VPWR</text>
<text x="161.5" y="86.9">IOVDD</text>
<text x="230.8" y="86.9">GND</text>
<text x="230.8" y="89">ADKEY</text>
<text x="161.5" y="91">DAC</text>
<text x="161.5" y="93">MUTE</text>
<text x="230.8" y="91">USBDP</text>
<text x="230.8" y="93">USBDM PA4</text>
<text x="237" y="91">PA2</text>
<text x="246.3" y="107.5">SPK+</text>
<text x="193.5" y="109.6">MUTE</text>
<text x="222.5" y="109.6">SPK+</text>
<text x="222.5" y="113.8">GND</text>
<text x="246.3" y="109.6">SPK-</text>
<text x="30" y="119">VPWR</text>
<text x="30" y="116.8">IOVDD</text>
<text x="99.3" y="116.8">GND</text>
<text x="99.3" y="119">MICIN</text>
<text x="257.6" y="119">APAP</text>
<text x="25.9" y="123">PA9</text>
<text x="30" y="121">APAP</text>
<text x="30" y="123">APAN</text>
<text x="99.3" y="121">USBDP</text>
<text x="99.3" y="123">USBDM</text>
<text x="106.6" y="121">PA2</text>
<text x="106.6" y="123">PA4</text>
<text x="185.3" y="122">DAC</text>
<text x="222.5" y="122">SPK-</text>
<text x="257.6" y="121">APAN</text>
<text x="136.6" y="130.3">ADKEY</text>
<text x="30" y="134.5">VPWR</text>
<text x="30" y="132.3">IOVDD</text>
<text x="30" y="136.5">LED_B</text>
<text x="99.3" y="132.3">GND</text>
<text x="99.3" y="134.5">MICIN</text>
<text x="99.3" y="136.5">USBDP</text>
<text x="106.6" y="136.5">LED_G</text>
<text x="30" y="138.5">PA9</text>
<text x="99.3" y="138.5">USBDM</text>
<text x="106.6" y="138.5">LED_R</text>
<text x="202.9" y="147.8">GND</text>
<text x="232.8" y="147.8">GND</text>
<text x="30" y="151">APAP</text>
<text x="30" y="153">APAN</text>
<text x="50.7" y="151">MICIN</text>
<text x="65.2" y="151">LED_B</text>
<text x="114.9" y="154">USBDM</text>
<text x="114.9" y="151">VPWR</text>
<text x="202.9" y="152">DC5V</text>
<text x="232.8" y="152">DC5V</text>
<text x="65.2" y="157.1">LED_G</text>
<text x="114.9" y="157.1">USBDP</text>
<text x="114.9" y="160.3">GND</text>
<text x="181.1" y="158.2">USBDP</text>
<text x="181.1" y="156.1">USBDM</text>
<text x="201.8" y="158.2">D+</text>
<text x="201.8" y="156.1">D-</text>
<text x="232.8" y="156.1">D+</text>
<text x="232.8" y="158.2">D-</text>
<text x="65.2" y="163.3">LED_R</text>
<text x="202.9" y="162.3">DC5V</text>
<text x="232.8" y="166.5">GND</text>
<text x="232.8" y="162.3">DC5V</text>
</g>
<g font-size="1.5" fill="#000080">
<text x="170.8" y="69.3">U3</text>
<text x="144" y="72.2">C5</text>
<text x="144" y="74.1">C6</text>
<text x="146.7" y="72.2">106/10V</text>
<text x="146.7" y="74.1">106/6.3V</text>
<text x="170.8" y="81.7">AD248A</text>
<text x="144" y="87.7">C11106/10V</text>
<text x="144" y="89.6">C12106/6.3V</text>
<text x="170.8" y="84.8">U4</text>
<text x="170.8" y="97.2">AD248B</text>
<text x="202.4" y="105.2">R2</text>
<text x="202.4" y="106.9">100K</text>
<text x="208" y="107.5">U5</text>
<text x="253.5" y="105.5">J1</text>
<text x="196.4" y="112.3">C8</text>
<text x="253.5" y="113.4">SPK</text>
<text x="13.6" y="117.7">C1</text>
<text x="13.6" y="119.5">C2</text>
<text x="16.3" y="117.7">106/10V</text>
<text x="16.3" y="119.5">106/6.3V</text>
<text x="39.3" y="114.8">U1</text>
<text x="196.4" y="116.8">105</text>
<text x="223.9" y="115.8">C7</text>
<text x="223.9" y="117.3">106/10V</text>
<text x="190.6" y="121.2">R3</text>
<text x="190.6" y="124.7">10K</text>
<text x="196.4" y="120.6">C9</text>
<text x="196.4" y="125.1">104</text>
<text x="247.6" y="125.7">D12</text>
<text x="256.9" y="125.7">D13</text>
<text x="39.3" y="127.2">AD248A</text>
<text x="39.3" y="130.3">U2</text>
<text x="150.7" y="127">R14</text>
<text x="150.7" y="128.6">10K</text>
<text x="158.3" y="128.9">S1</text>
<text x="210.3" y="127.6">R4</text>
<text x="210.3" y="130.5">33K</text>
<text x="215.2" y="126.2">8002</text>
<text x="246.5" y="127.4">TVS-5V</text>
<text x="255.8" y="127.4">TVS-5V</text>
<text x="13.6" y="133.2">C3</text>
<text x="13.6" y="135">C4</text>
<text x="16.3" y="133.2">106/10V</text>
<text x="16.3" y="135">106/6.3V</text>
<text x="135.1" y="136.2">TVS-3.3V</text>
<text x="137.8" y="134.5">D1</text>
<text x="147.3" y="135.5">C15</text>
<text x="147.3" y="137.1">NC</text>
<text x="151.3" y="134.8">R7</text>
<text x="151.3" y="137.8">1K</text>
<text x="157.3" y="132.3">P/P/Power</text>
<text x="157.3" y="137.5">PREV/V-</text>
<text x="158.3" y="134">S2</text>
<text x="212.9" y="134">C10</text>
<text x="212.9" y="135.5">NC</text>
<text x="39.3" y="142.7">AD248B</text>
<text x="151.3" y="140">R8</text>
<text x="151.3" y="142.9">2.2K</text>
<text x="157.3" y="142.7">NEXT/V+</text>
<text x="158.3" y="139.2">S3</text>
<text x="216.2" y="141.6">J2</text>
<text x="18.6" y="148.8">Speaker</text>
<text x="77.6" y="146.4">RGB_LED</text>
<text x="151.3" y="145.1">R9</text>
<text x="151.3" y="148.1">4.7K</text>
<text x="158.3" y="144.4">S4</text>
<text x="158.3" y="147.8">Mode</text>
<text x="158.3" y="149.5">S5</text>
<text x="51.6" y="154.9">M1</text>
<text x="151.3" y="150.3">R10</text>
<text x="151.3" y="153.2">6.8K</text>
<text x="151.3" y="155.4">R11</text>
<text x="158.3" y="154.7">S6</text>
<text x="159.3" y="153">*</text>
<text x="187.5" y="155.4">R15</text>
<text x="191" y="155.4">0R</text>
<text x="242.3" y="150.1">D4</text>
<text x="242.3" y="151.8">TVS-5V</text>
<text x="255.8" y="151.4">R17</text>
<text x="255.8" y="154.3">1R</text>
<text x="18.8" y="159.4">TVS-5V</text>
<text x="19.9" y="157.7">D10</text>
<text x="28.1" y="159.4">TVS-5V</text>
<text x="29.2" y="157.7">D11</text>
<text x="51.6" y="156.5">MIC</text>
<text x="151.3" y="158.4">10K</text>
<text x="151.3" y="160.6">R12</text>
<text x="158.3" y="159.9">S7</text>
<text x="159.3" y="158.2">*</text>
<text x="187.5" y="160.6">R16</text>
<text x="191" y="160.6">0R</text>
<text x="241.7" y="157">R6</text>
<text x="241.7" y="158.6">5.1K</text>
<text x="151.3" y="163.6">15K</text>
<text x="151.3" y="165.8">R13</text>
<text x="158.3" y="165">S8</text>
<text x="159.3" y="163.3">*</text>
<text x="186.4" y="165.4">TVS-5V</text>
<text x="188.6" y="163.7">D2</text>
<text x="201" y="164.6">R5</text>
<text x="201" y="166.2">5.1K</text>
<text x="151.3" y="168.7">24K</text>
<text x="159.3" y="168.5">*</text>
<text x="192.7" y="170.6">TVS-5V</text>
<text x="194.7" y="168.9">D3</text>
<text x="213.8" y="175.1">TYPE-C母(充电输入)</text>
</g>
<g font-size="1.4" fill="#ee0e22">
<text x="50.7" y="65.8">产品设计安全规范：</text>
<text x="50.7" y="72.4">整机ESD 应符合最低标准，接触±4K，空气±8K。</text>
<text x="50.7" y="77.2">设计注意事项：</text>
<text x="201.8" y="178.4">注意USBIO的静电和浪涌保护，TVS管的结电容应当小于10pF。</text>
</g>
<g font-size="1.4" fill="#11037f">
<text x="7.6" y="66.2">电源接口：</text>
<text x="7.6" y="75.5">模拟音频接口：</text>
<text x="7.6" y="89">特殊功能IO：</text>
</g>
<g font-size="1.3" fill="#ee0e22">
<text x="243.4" y="77.3">USB</text>
<text x="155.6" y="92">DAC输出</text>
<text x="243.4" y="92.8">USB</text>
<text x="105.6" y="118.9">MIC输入</text>
<text x="139.7" y="114.3">AD检测IO做好防静电处理</text>
<text x="105.6" y="134.4">MIC输入</text>
<text x="39.3" y="165.2">MIC负端的地单独接到芯片Pin8脚地短接</text>
</g>
<g font-size="1.2" fill="#ee0e22">
<text x="237.4" y="73.4">按键检测</text>
<text x="237.4" y="88.9">按键检测</text>
<text x="154.6" y="95.1">功放使能控制</text>
<text x="192" y="107.7">功放使能控制</text>
<text x="139.7" y="110.2">可使用GPIO内部上拉10K（精度±20%）</text>
<text x="139.7" y="112.3">键值电阻需根据电阻误差情况增大电压余量</text>
</g>
</svg>
